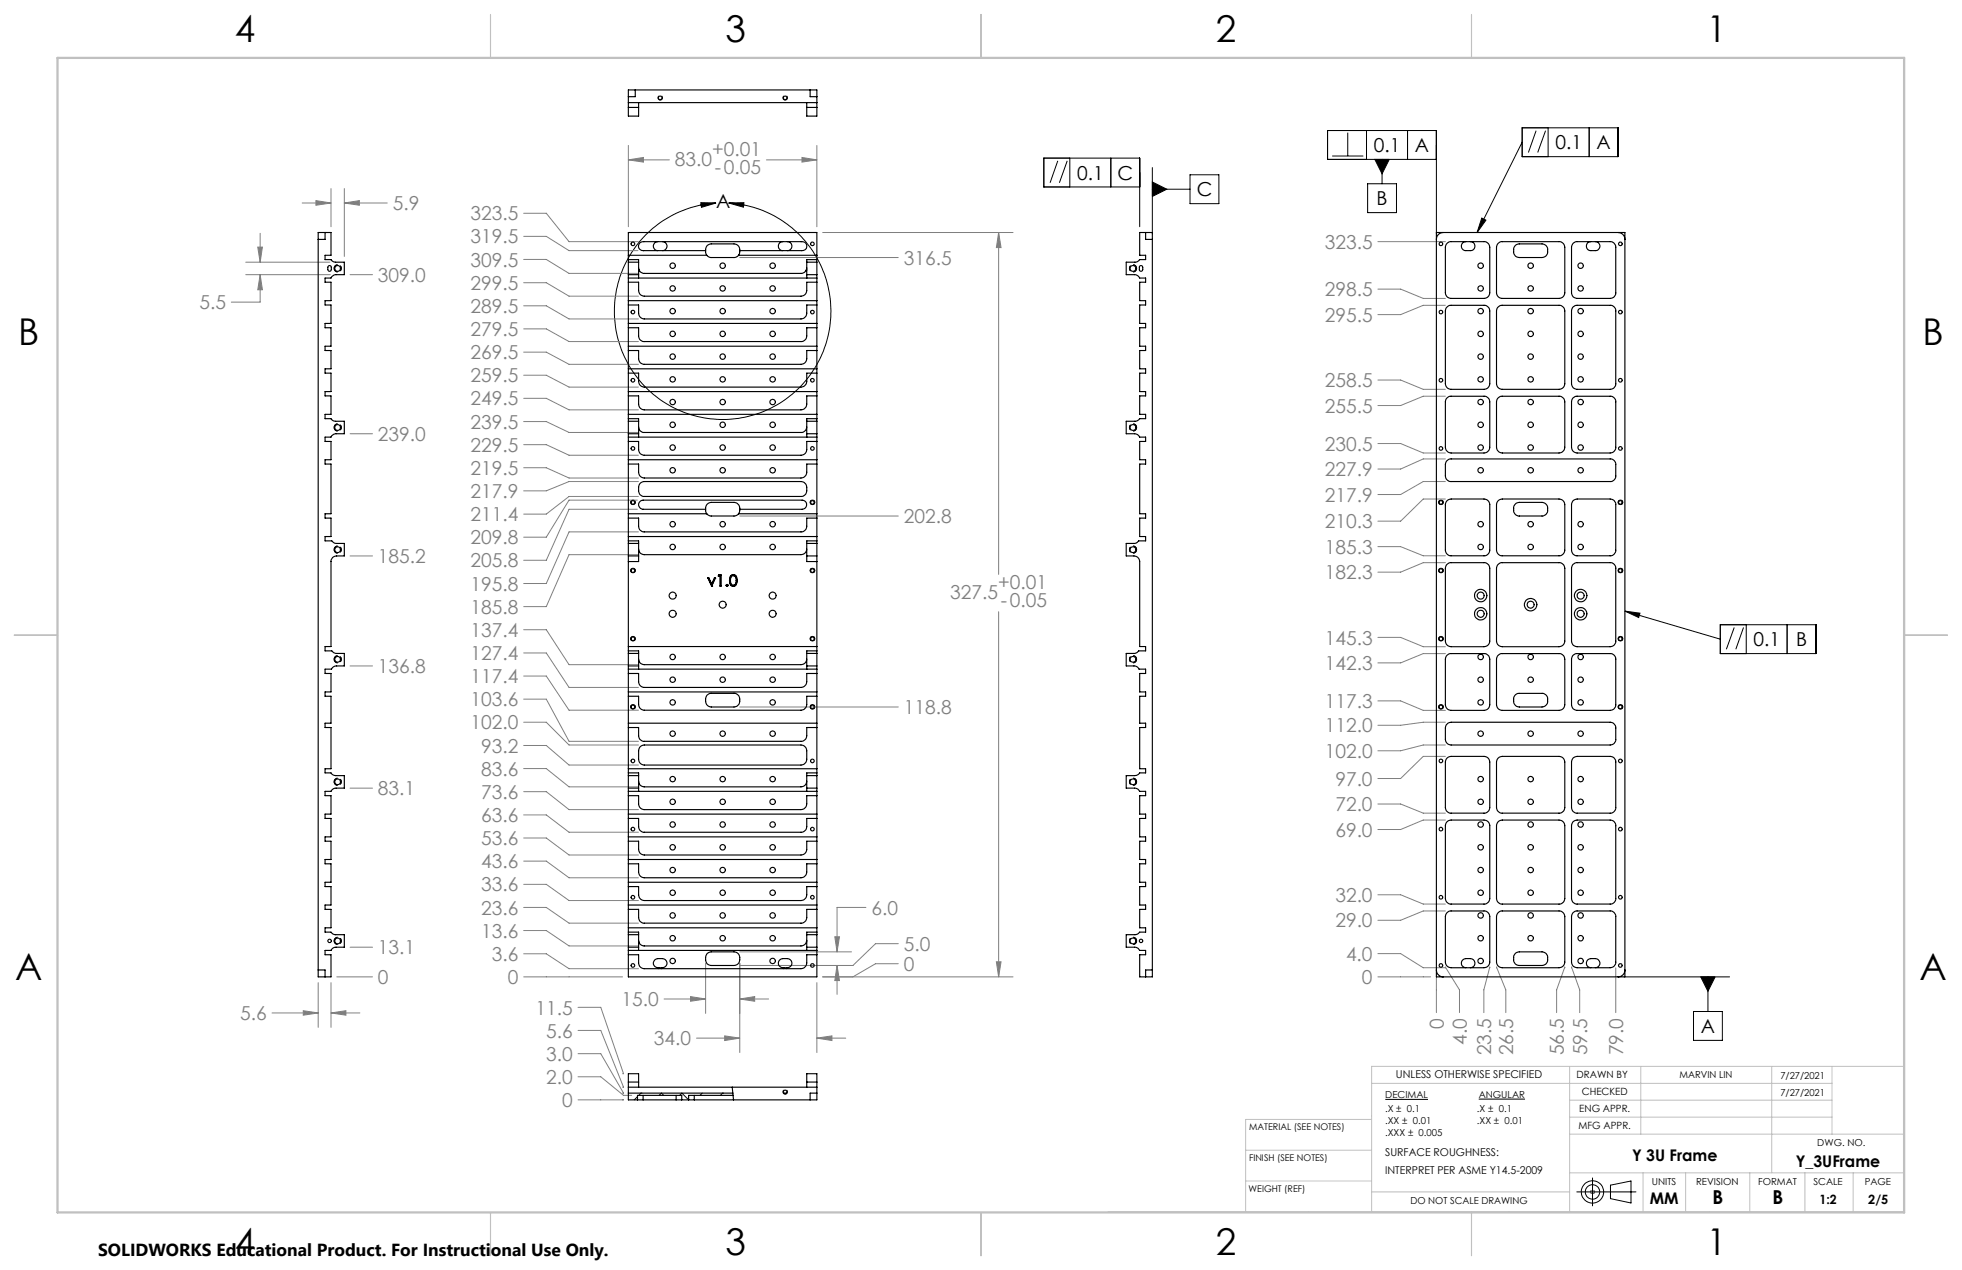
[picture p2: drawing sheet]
<svg xmlns="http://www.w3.org/2000/svg" width="432mm" height="279mm" viewBox="0 0 432 279" stroke-linecap="round" stroke-linejoin="round" font-family="sans-serif">
<g fill="none" stroke="#000" stroke-width=".22">
<path d="M232.8 35.4l-1.7 4.8M234.9 35.4l-1.7 4.8M235.4 34.8v6.3M244.5 34.8v6.3M253.6 36.9v14.5M261.9 38.5h6.4v6.3h-6.4zM293.2 34.3h6.8M296.6 29.2v5.1M300.7 28.7v6.4M302.6 35.1h3.2l-1.6 3.1zM304.2 35.1v5.3M309.8 28.7v6.4"/>
<path d="M316.1 35.1h-23.9v-6.4h23.9v22.7M335 28.1h21.1v6.4h-21.1zM335 31.3l-9.9 19.9M338.1 28.8l-1.7 4.7M340.1 28.8l-1.7 4.7M340.7 28.1v6.4M349.7 28.1v6.4M154.2 44.6l3.4 .1-3.2 .9zM157.6 44.7a23.8 23.8 0 0 0-19 36.1 23.8 23.8 0 0 0 40.8 0 23.8 23.8 0 0 0-19-36.1M160.4 44.7l3.3-.1-.1 1zM250.8 41.1h-21.1v-6.3h21.1v15.1M253.6 41.6h8.3"/>
<path d="M253.6 40l3.2 1.6-3.2 1.6zM301 40.4h6.3v6.4h-6.3zM326.1 48l.9 .4-1.9 2.8zM357.6 134.4l3.3 .5-.3 1zM357.6 134.4l21 6.2M378.6 137.4h21.1v6.4h-21.1zM381.7 138l-1.8 4.8M383.7 138l-1.7 4.8M384.3 137.4v6.4M393.3 137.4v6.4M357.4 214.9h23.2M374.3 214.9h3.2l-1.6 3.2z"/>
<path d="M375.9 214.9v7.6M372.7 222.5h6.4v6.4h-6.4zM304.9 241.9h9.4M325.4 241.8h10.2M350.5 259.2v6.1M347 262.2h13M350.1 261.9l.7 .7M350.8 261.9l-.7 .7M354.4 260.7l4.6-.9v4.9l-4.6-1z"/>
<circle cx="350.5" cy="262.2" r="2.45"/>
<circle cx="350.5" cy="262.2" r="1.59"/>
</g>
<g fill="none" stroke="#c0c0c0" stroke-width=".22">
<path d="M301.9 238.3h101.3M345.4 234.6v32M361.1 234.6v14.9M389.9 234.6v23.4M403.2 234.6v14.9M274.1 253h27.8M274.1 259.8h27.8M301.9 246.3h-27.8v20.3M345.4 249.5h73.5M345.4 258h73.5M345.4 242h57.8M345.4 245.8h57.8"/>
<path d="M361.6 258v8.6M371 258v8.6M385.1 258v8.6M397.2 258v8.6M407.8 258v8.6M243.9 266.6h175M301.9 262.2h43.5M350 262.2h1M350.1 261.9l.7 .7M350.5 261.7v1M350.8 261.9l-.7 .7M418.9 265.1v-30.5h-117v32"/>
</g>
<g fill="none" stroke="#808080" stroke-width=".22">
<path d="M138.3 35.2l3.3-.6v1.1zM138.3 32v17.9M138.3 35.2h9M168.7 35.2h11.1M176.5 34.6l3.3 .6-3.3 .5zM179.8 32v17.9M54.1 57.7h18.5M56.7 54.4h1l-.4 3.3zM57.3 51.3v6.4M66.5 44.7h6.3M69.5 44.1l3.3 .6-3.3 .5zM72.8 41.5v8.4"/>
<path d="M75.8 44.7l3.3-.6v1.1zM75.8 41.5v14.9M75.8 44.7h9.4M115.3 46.9h4.9l5 6.3h15.3M115.3 57.1h4.9l5 3h15.3M115.3 52h4.9l5 3.1h15.2M162.8 56.7h34.9M181 51.2h42M219.8 51.2l.5 3.3h-1zM219.8 51.2v75.2M303.2 53.2h14.9M54.1 60.4h18.6"/>
<path d="M57.3 60.4l.4 3.3h-1zM57.3 60.4v6.1h-6.4M77 60.4h5M115.3 77.5h4.9l5 2.7h15.3M115.3 72.4h4.9l5 2.7h15.3M115.3 62.2h4.9l5 3h15.3M115.3 67.3h4.9l5 2.9h15.3M303.2 63.6h5.1l4.9 2.1h4.9M318.1 67.2h-4.9l-4.9 2h-5.1M77 95.4h5M115.3 97.8h4.9l5 2.4h15.3M115.3 92.7h4.9l5 2.4h15.3"/>
<path d="M115.3 87.6h4.9l5 2.6h15.3M115.3 82.5h4.9l5 2.7h15.3M303.2 97.6h5.1l4.9 2.1h4.9M303.2 83.6h5.1l4.9 2.1h4.9M318.1 87.2h-4.9l-4.9 2h-5.1M115.3 102.9h4.9l5 2.3h15.3M140.3 110h-15.1l-5 8.2h-4.9M140.3 112h-15.1l-5 11.3h-4.9M140.5 105.9h-15.3l-5 2.1h-4.9M140.5 117h-15.3l-5 11.4h-4.9M140.5 109.2h-15.3l-5 3.9h-4.9M162.8 113.5h34.9"/>
<path d="M318.1 109.8h-4.9l-4.9 4.9h-5.1M318.1 105.9h-4.9l-4.9 2.9h-5.1M318.1 101h-4.9l-4.9 2.2h-5.1M77 122.3h5M115.3 138.5h4.9l5 7.7h15.3M140.5 122h-15.3l-5 11.5h-4.9M219.8 134.6v80.3M303.2 120.3h5.1l4.9 2h4.9M318.1 123.8h-4.9l-4.9 2.1h-5.1M77 146.5h5M115.3 158.9h4.9l5 5h15.3M115.3 148.7h4.9l5 7.5h15.3"/>
<path d="M115.3 153.8h4.9l5 9.3h15.3M115.3 143.7h4.9l5 7.5h15.3M162.8 155.5h34.9M303.2 154.2h5.1l4.9 2.1h4.9M303.2 140.2h5.1l4.9 2.1h4.9M318.1 158.9h-4.9l-4.9 .7h-5.1M318.1 143.8h-4.9l-4.9 2h-5.1M77 173.4h5M115.3 179.3h4.9l5 3.8h15.3M115.3 174.2h4.9l5 3.9h15.3M115.3 169.1h4.9l5 4h15.3M115.3 164h4.9l5 4.3h15.3"/>
<path d="M303.2 176.9h5.1l4.9 2h4.9M318.1 166.4h-4.9l-4.9 4.9h-5.1M318.1 163.9h-4.9l-4.9 1.3h-5.1M115.3 199.6h4.9l5 3.5h15.3M115.3 194.6h4.9l5 3.5h15.3M115.3 189.4h4.9l5 3.7h15.3M115.3 184.4h4.9l5 3.7h15.3M190.6 199.6h-6.4v9.8M303.2 196.8h5.1l4.9 2.1h4.9M318.1 180.4h-4.9l-4.9 2.1h-5.1M70 216.2v9.8M72.8 216.2v9.8"/>
<path d="M74.1 214.9h7.9M77 208.4h5M115.3 214.9h21.7M115.3 209.8h4.9l5 3.3h15.3M115.3 204.7h4.9l5 3.4h15.3M146.2 219.8h9.1M152 219.3l3.3 .5-3.3 .5zM155.3 211.9v11.1M162.8 219.8l3.3-.5v1zM162.8 211.9v19.7M162.8 219.8h6.4M162.8 209.4h24.6"/>
<path d="M179.8 216.2v15.4M181 214.9h42M183.7 206.1h1l-.5 3.3zM184.2 212.4l.5 3.3h-1zM184.2 212.4v6.4M197.7 212h-5l-5 2.9M197.7 207.6h-5l-5 4.8h-24.9M219.3 211.6h1l-.5 3.3zM303.2 214.9h11.7M303.2 209.8h5.1l4.9 3.1h4.9M316.1 214.9v7.9M318.1 212.9v-.1l3.1 5v5"/>
<path d="M318.1 200.4h-4.9l-4.9 2.1h-5.1M327.9 212.9v-.1l-1.3 5v5M329.4 212.9v-.1l2 5v5M344.4 212.9v-.1l-1.8 5v5M345.9 212.9v-.1l1.8 5v5M355.6 212.9v9.9M59.9 222.8h10.1M66.7 222.4l3.3 .4-3.3 .5zM72.8 222.8l3.3-.4v.9zM72.8 222.8h6.4M127.2 236.9h5l5 4.1h1.8M127.2 231.8h5l5 8.7h-.2"/>
<path d="M127.2 226.7h5l5 12.5h-.2M127.2 221.6h5l5 14.6h-.2M153.3 228.4h9.5M159.5 227.9l3.3 .5-3.3 .5zM179.8 228.4l3.3-.5v1zM179.8 228.4h6.3M127.2 242h10"/>
</g>
<g fill="none" stroke="#000" stroke-width=".22" stroke-dasharray="1.3 .6" stroke-dashoffset=".1" stroke-linecap="butt">
<path d="M73.5 59a.79 .79 0 0 0 1.2 .7 .79 .79 0 0 0 .1-1.3 .79 .79 0 0 0-1.2 .5l-.1 .1M73.5 59a.79 .79 0 0 1 1.2-.7 .79 .79 0 0 1 .1 1.4 .79 .79 0 0 1-1.2-.5l-.1-.2M250.1 59a.79 .79 0 0 1-1.1 .7 .79 .79 0 0 1-.1-1.3 .79 .79 0 0 1 1.2 .5v.1M250.1 59a.79 .79 0 0 0-1.1-.7 .79 .79 0 0 0-.1 1.4 .79 .79 0 0 0 1.2-.5v-.2M73.5 94a.79 .79 0 0 0 1.2 .7 .79 .79 0 0 0 .1-1.3 .79 .79 0 0 0-1.2 .5l-.1 .1M73.5 94a.79 .79 0 0 1 1.2-.7 .79 .79 0 0 1 .1 1.4 .79 .79 0 0 1-1.2-.5l-.1-.2M250.1 94a.79 .79 0 0 1-1.1 .7 .79 .79 0 0 1-.1-1.3 .79 .79 0 0 1 1.2 .5v.1M250.1 94a.79 .79 0 0 0-1.1-.7 .79 .79 0 0 0-.1 1.4 .79 .79 0 0 0 1.2-.5v-.2M73.5 120.9a.79 .79 0 0 0 1.2 .7 .79 .79 0 0 0 .1-1.3 .79 .79 0 0 0-1.2 .5l-.1 .1M73.5 120.9a.79 .79 0 0 1 1.2-.7 .79 .79 0 0 1 .1 1.3 .79 .79 0 0 1-1.2-.5l-.1-.1M250.1 120.9a.79 .79 0 0 1-1.1 .7 .79 .79 0 0 1-.1-1.3 .79 .79 0 0 1 1.2 .5v.1M250.1 120.9a.79 .79 0 0 0-1.1-.7 .79 .79 0 0 0-.1 1.3 .79 .79 0 0 0 1.2-.5v-.1"/>
<path d="M73.5 145a.79 .79 0 0 0 1.2 .7 .79 .79 0 0 0 .1-1.3 .79 .79 0 0 0-1.2 .5l-.1 .1M73.5 145a.79 .79 0 0 1 1.2-.7 .79 .79 0 0 1 .1 1.4 .79 .79 0 0 1-1.2-.5l-.1-.2M250.1 145a.79 .79 0 0 1-1.1 .7 .79 .79 0 0 1-.1-1.3 .79 .79 0 0 1 1.2 .5v.1M250.1 145a.79 .79 0 0 0-1.1-.7 .79 .79 0 0 0-.1 1.4 .79 .79 0 0 0 1.2-.5v-.2M73.5 172a.79 .79 0 0 0 1.2 .7 .79 .79 0 0 0 .1-1.3 .79 .79 0 0 0-1.2 .5l-.1 .1M73.5 172a.79 .79 0 0 1 1.2-.7 .79 .79 0 0 1 .1 1.3 .79 .79 0 0 1-1.2-.5l-.1-.1M250.1 172a.79 .79 0 0 1-1.1 .7 .79 .79 0 0 1-.1-1.3 .79 .79 0 0 1 1.2 .5v.1M250.1 172a.79 .79 0 0 0-1.1-.7 .79 .79 0 0 0-.1 1.3 .79 .79 0 0 0 1.2-.5v-.1M73.5 207a.79 .79 0 0 0 1.2 .7 .79 .79 0 0 0 .1-1.3 .79 .79 0 0 0-1.2 .5l-.1 .1M73.5 207a.79 .79 0 0 1 1.2-.7 .79 .79 0 0 1 .1 1.3 .79 .79 0 0 1-1.2-.5l-.1-.1M250.1 207a.79 .79 0 0 1-1.1 .7 .79 .79 0 0 1-.1-1.3 .79 .79 0 0 1 1.2 .5v.1M250.1 207a.79 .79 0 0 0-1.1-.7 .79 .79 0 0 0-.1 1.3 .79 .79 0 0 0 1.2-.5v-.1"/>
</g>
<g fill="none" stroke="#000" stroke-width=".22" stroke-dasharray="1.3 .6" stroke-linecap="butt">
<path d="M145.3 22a.5 .5 0 0 1-.4-.7 .5 .5 0 0 1 .8-.1 .5 .5 0 0 1-.3 .8h-.1M172.8 22a.5 .5 0 0 1-.4-.7 .5 .5 0 0 1 .8-.1 .5 .5 0 0 1-.3 .8h-.1M139.3 110a.5 .5 0 0 0-.4 .7 .5 .5 0 0 0 .8 .1 .5 .5 0 0 0-.3-.8h-.1M139.3 111a.5 .5 0 0 0 .5-.7 .5 .5 0 0 0-.9-.1 .5 .5 0 0 0 .3 .8h.1M178.8 110a.5 .5 0 0 0-.4 .7 .5 .5 0 0 0 .8 .1 .5 .5 0 0 0-.3-.8h-.1M178.8 111a.5 .5 0 0 0 .5-.7 .5 .5 0 0 0-.9-.1 .5 .5 0 0 0 .3 .8h.1M317.1 110a.5 .5 0 0 1 .5 .7 .5 .5 0 0 1-.9 .1 .5 .5 0 0 1 .3-.8h.1M317.1 111a.5 .5 0 0 1-.4-.7 .5 .5 0 0 1 .8-.1 .5 .5 0 0 1-.3 .8h-.1M356.6 110a.5 .5 0 0 1 .5 .7 .5 .5 0 0 1-.9 .1 .5 .5 0 0 1 .3-.8h.1M356.6 111a.5 .5 0 0 1-.4-.7 .5 .5 0 0 1 .8-.1 .5 .5 0 0 1-.3 .8h-.1M139.3 126a.5 .5 0 0 0 .5-.7 .5 .5 0 0 0-.9-.1 .5 .5 0 0 0 .3 .8h.1M139.3 125a.5 .5 0 0 0-.4 .7 .5 .5 0 0 0 .8 .1 .5 .5 0 0 0-.3-.8h-.1"/>
<path d="M178.8 125a.5 .5 0 0 0-.4 .7 .5 .5 0 0 0 .8 .1 .5 .5 0 0 0-.3-.8h-.1M178.8 126a.5 .5 0 0 0 .5-.7 .5 .5 0 0 0-.9-.1 .5 .5 0 0 0 .3 .8h.1M317.1 125a.5 .5 0 0 1 .5 .7 .5 .5 0 0 1-.9 .1 .5 .5 0 0 1 .3-.8h.1M317.1 126a.5 .5 0 0 1-.4-.7 .5 .5 0 0 1 .8-.1 .5 .5 0 0 1-.3 .8h-.1M356.6 126a.5 .5 0 0 1-.4-.7 .5 .5 0 0 1 .8-.1 .5 .5 0 0 1-.3 .8h-.1M356.6 125a.5 .5 0 0 1 .5 .7 .5 .5 0 0 1-.9 .1 .5 .5 0 0 1 .3-.8h.1M139.3 156a.5 .5 0 0 0 .5-.7 .5 .5 0 0 0-.9-.1 .5 .5 0 0 0 .3 .8h.1M139.3 155a.5 .5 0 0 0-.4 .7 .5 .5 0 0 0 .8 .1 .5 .5 0 0 0-.3-.8h-.1M139.3 140a.5 .5 0 0 0-.4 .7 .5 .5 0 0 0 .8 .1 .5 .5 0 0 0-.3-.8h-.1M139.3 141a.5 .5 0 0 0 .5-.7 .5 .5 0 0 0-.9-.1 .5 .5 0 0 0 .3 .8h.1M178.8 156a.5 .5 0 0 0 .5-.7 .5 .5 0 0 0-.9-.1 .5 .5 0 0 0 .3 .8h.1M178.8 141a.5 .5 0 0 0 .5-.7 .5 .5 0 0 0-.9-.1 .5 .5 0 0 0 .3 .8h.1"/>
<path d="M178.8 140a.5 .5 0 0 0-.4 .7 .5 .5 0 0 0 .8 .1 .5 .5 0 0 0-.3-.8h-.1M178.8 155a.5 .5 0 0 0-.4 .7 .5 .5 0 0 0 .8 .1 .5 .5 0 0 0-.3-.8h-.1M317.1 156a.5 .5 0 0 1-.4-.7 .5 .5 0 0 1 .8-.1 .5 .5 0 0 1-.3 .8h-.1M317.1 141a.5 .5 0 0 1-.4-.7 .5 .5 0 0 1 .8-.1 .5 .5 0 0 1-.3 .8h-.1M317.1 140a.5 .5 0 0 1 .5 .7 .5 .5 0 0 1-.9 .1 .5 .5 0 0 1 .3-.8h.1M317.1 155a.5 .5 0 0 1 .5 .7 .5 .5 0 0 1-.9 .1 .5 .5 0 0 1 .3-.8h.1M356.6 156a.5 .5 0 0 1-.4-.7 .5 .5 0 0 1 .8-.1 .5 .5 0 0 1-.3 .8h-.1M356.6 155a.5 .5 0 0 1 .5 .7 .5 .5 0 0 1-.9 .1 .5 .5 0 0 1 .3-.8h.1M356.6 140a.5 .5 0 0 1 .5 .7 .5 .5 0 0 1-.9 .1 .5 .5 0 0 1 .3-.8h.1M356.6 141a.5 .5 0 0 1-.4-.7 .5 .5 0 0 1 .8-.1 .5 .5 0 0 1-.3 .8h-.1M172.8 240.7a.5 .5 0 0 1-.4-.7 .5 .5 0 0 1 .8-.1 .5 .5 0 0 1-.3 .8h-.1"/>
</g>
<path d="M418.9 234.6v32" fill="none" stroke="#c0c0c0" stroke-width=".22" stroke-dasharray="15.2 1.3 1.3 1.3" stroke-dashoffset="1.2"/>
<path d="M108 3.2v9.5M215.9 3.2v9.5M323.8 3.2v9.5M3.1 139.7h9.6M419.1 139.7h9.5M108 266.7v9.6M215.9 266.7v9.6M323.8 266.7v9.6" fill="none" stroke="#c0c0c0" stroke-width=".25"/>
<path d="M12.7 12.7h406.4v254h-406.4z" fill="none" stroke="#c0c0c0" stroke-width=".5"/>
<path d="M154.2 44.6l3.4 .1-3.2 .9zM160.4 44.7l3.3-.1-.1 1z" fill="#000"/>
<path d="M176.5 34.6l3.3 .6-3.3 .5zM138.3 35.2l3.3-.6v1.1zM219.8 51.2l.5 3.3h-1zM219.3 211.6h1l-.5 3.3zM159.5 227.9l3.3 .5-3.3 .5zM179.8 228.4l3.3-.5v1zM162.8 219.8l3.3-.5v1zM152 219.3l3.3 .5-3.3 .5zM183.7 206.1h1l-.5 3.3zM184.2 212.4l.5 3.3h-1zM56.7 54.4h1l-.4 3.3zM57.3 60.4l.4 3.3h-1zM75.8 44.7l3.3-.6v1.1zM69.5 44.1l3.3 .6-3.3 .5zM72.8 222.8l3.3-.4v.9zM66.7 222.4l3.3 .4-3.3 .5z" fill="#808080"/>
<path d="M253.6 40l3.2 1.6-3.2 1.6zM357.6 134.4l3.3 .5-.3 1zM326.1 48l.9 .4-1.9 2.8zM374.3 214.9l1.6 3.2 1.6-3.2zM302.6 35.1l1.6 3.1 1.6-3.1z" fill="#000"/>
<g fill="none" stroke="#000" stroke-width=".25">
<path d="M139.8 19.8h-1.5v2.8M139.8 19.8v1.5h-1.5M139.8 19.8h38.5M178.3 19.8h1.5v2.8M178.3 19.8v1.5h1.5M138.3 22.6v1M138.3 23.6v1.9h2.2v-1.9M138.3 22.6h41.5M138.3 23.6h2.2M140.5 22.6v1M177.6 22.6v1M177.6 23.6v1.9h2.2v-1.9"/>
<path d="M177.6 23.6h2.2M179.8 22.6v1M70 52.7v-1.5h2.8v5h-1.3v.9h1.3a1.11 1.11 0 0 0 1.1 .6h1.9v2.7h-1.8a1.29 1.29 0 0 0-1.2 .8h-1.3v.9h1.3v4h-1.3v1h1.3v4.1h-1.3v.9h1.3v4.1h-1.3v.9h1.3v4h-1.3v1h1.3v4h-1.3v1h1.3v4.1h-1.3v.9h1.3a1.11 1.11 0 0 0 1.1 .6h1.9v2.7h-1.8a1.29 1.29 0 0 0-1.2 .8h-1.3v.9h1.3v4h-1.3v1h1.3v10.9h-1.3v1h1.3v4h-1.3v1h1.5l.5 .4 .4 .2h1.9v2.7h-1.7a1.21 1.21 0 0 0-1.3 1.2v18.7h-1.3v1h1.5l.5 .4 .4 .2h1.9v2.7h-1.7a1.18 1.18 0 0 0-1.1 .7h-1.5v1h1.3v4h-1.3v1h1.3v5.9h-1.3v1h1.3v9h-1.3v.9h1.3l.8 .6h2.2v2.8h-1.8a1.18 1.18 0 0 0-1.2 .7h-1.3v.9h1.3v4.1h-1.3v1h1.3v4h-1.3v1h1.3v4h-1.3v.9h1.3v4.1h-1.3v1h1.3v4h-1.3v1h1.3v4h-1.3v1h1.3a1.11 1.11 0 0 0 1.1 .5h1.9v2.8h-1.8a1.18 1.18 0 0 0-1.2 .7h-1.3v.9h1.3v4.9h-2.8v-1.5M70 52.7v160.7M71.5 51.2v1.5h-1.5M72.3 58.5h.5l.1 .8a.39 .39 0 0 1-.4 .4 .39 .39 0 0 1-.4-.4zM138.3 57.1h2.2v.6M138.3 57.1v.6M138.3 57.1v-5.9h41.5v5.9M138.3 57.7v2.7M138.3 57.7h2.2M138.3 56.2h17.2"/>
<path d="M140.5 58.9l.1 .4M140.5 57.7v2.7M140.5 59.5h.2M140.5 59.3h.1M140.6 59.3l.1 .2M140.7 59.5l.3 .4 .6 .2h34.7a1.29 1.29 0 0 0 1.1-.6M144.8 53.2a.99 .99 0 0 0-1 1 .99 .99 0 0 0 1 .9M145.8 53.2a.99 .99 0 0 1 1 1 .99 .99 0 0 1-1 .9M155.3 55.1h-13.6a1.01 1.01 0 0 1-1.2-1 1.01 1.01 0 0 1 1.3-.9h34.5a1.01 1.01 0 0 1 1.3 .9 1.01 1.01 0 0 1-1.2 1h-13.6M155.5 56.2l-.2-.5a1.5 1.5 0 0 1 1.2-2h5a1.51 1.51 0 0 1 1.2 2.1l-.2 .4M155.5 56.2l.9 .5h5.3l.8-.5M162.5 56.2h17.3"/>
<path d="M172.3 53.2a.99 .99 0 0 0-1 1 .99 .99 0 0 0 1 .9M173.3 53.2a.99 .99 0 0 1 1 1 .99 .99 0 0 1-1 .9M177.4 59.5h.2M177.5 59.3l-.1 .2M177.5 59.3h.1M177.6 58.9l-.1 .4M177.6 57.7v2.7M177.6 57.7h2.2M179.8 57.1h-2.2v.6M179.8 57.1v.6M179.8 57.7v2.7M250.9 58.5h.5l.1 .8a.37 .37 0 0 1-.4 .4 .37 .37 0 0 1-.3-.4z"/>
<path d="M252.1 51.2v1.5h1.5M253.6 52.7v-1.5h-2.8v5h1.3v.9h-1.3l-.4 .4-.5 .2h-2v2.7h1.8a1.29 1.29 0 0 1 1.1 .8h1.3v.9h-1.3v4h1.3v1h-1.3v4.1h1.3v.9h-1.3v4.1h1.3v.9h-1.3v4h1.3v1h-1.3v4h1.3v1h-1.3v4.1h1.3v.9h-1.3l-.4 .4-.5 .2h-2v2.7h1.8a1.29 1.29 0 0 1 1.1 .8h1.3v.9h-1.3v4h1.3v1h-1.3v10.9h1.3v1h-1.3v4h1.3v1h-1.5l-.9 .6h-1.8v2.7h1.7a1.26 1.26 0 0 1 1.2 1.2v18.7h1.3v1h-1.5l-.9 .6h-1.8v2.7h1.7a1.18 1.18 0 0 1 1.1 .7h1.4v1h-1.3v4h1.3v1h-1.3v5.9h1.3v1h-1.3v9h1.3v.9h-1.3l-.7 .6h-2.2v2.8h1.8a1.18 1.18 0 0 1 1.1 .7h1.3v.9h-1.3v4.1h1.3v1h-1.3v4h1.3v1h-1.3v4h1.3v.9h-1.3v4.1h1.3v1h-1.3v4h1.3v1h-1.3v4h1.3v1h-1.3l-.4 .4-.5 .1h-2v2.8h1.8a1.18 1.18 0 0 1 1.1 .7h1.3v.9h-1.3v4.9h2.8v-1.5M253.6 52.7v160.7M316.1 51.2h41.5v163.7h-41.5zM317.6 51.2a1.51 1.51 0 0 0-1.5 1.5M318.5 53.5l.6-.3h7.5a1.26 1.26 0 0 1 1.3 1.2v10a1.26 1.26 0 0 1-1.3 1.3h-7.2a1.26 1.26 0 0 1-1.3-1.3v-10zM322.6 53.2a.99 .99 0 0 0-1 1 .99 .99 0 0 0 1 .9h1a.99 .99 0 0 0 1-.9 .99 .99 0 0 0-1-1M329.7 53.5l.7-.3h12.7a1.26 1.26 0 0 1 1.3 1.2v10a1.26 1.26 0 0 1-1.3 1.3h-12.5a1.26 1.26 0 0 1-1.2-1.3v-10zM333.5 54l.9-.3h5a1.52 1.52 0 0 1 1.2 1.5 1.52 1.52 0 0 1-1.2 1.5h-5a1.54 1.54 0 0 1-1.3-1.1 1.54 1.54 0 0 1 .4-1.6zM346.2 53.5l.7-.3h7.5a1.21 1.21 0 0 1 1.2 1.2v10a1.21 1.21 0 0 1-1.2 1.3h-7.3a1.21 1.21 0 0 1-1.2-1.3v-10zM350.1 53.2a.99 .99 0 0 0-1 1 .99 .99 0 0 0 1 .9h1a.99 .99 0 0 0 1-.9 .99 .99 0 0 0-1-1M356.1 51.2a1.51 1.51 0 0 1 1.5 1.5"/>
<path d="M138.3 60.4v.8M138.3 67.1h2.2v1.8a1.26 1.26 0 0 0 1.3 1.3h34.5a1.33 1.33 0 0 0 1.3-1.3v-1.8h2.2M138.3 77.1h2.2v1.8a1.21 1.21 0 0 0 1.3 1.3h34.5a1.26 1.26 0 0 0 1.3-1.3v-1.8h2.2M138.3 72.1h2.2v1.8a1.21 1.21 0 0 0 1.3 1.2h34.5a1.26 1.26 0 0 0 1.3-1.2v-1.8h2.2M138.3 62.1h2.2v1.8a1.21 1.21 0 0 0 1.3 1.3h34.5a1.26 1.26 0 0 0 1.3-1.3v-1.8h2.2M138.3 61.2v30.9M138.3 60.4h2.2M138.3 61.2h41.5M138.3 71.2h41.5M138.3 76.2h41.5M138.3 66.1h41.5M140.5 60.4v.8"/>
<path d="M177.6 60.4v.8M177.6 60.4h2.2M179.8 60.4v.8M179.8 61.2v30.9M318.3 67.7l.8-.5h7.5a1.26 1.26 0 0 1 1.3 1.2v16a1.26 1.26 0 0 1-1.3 1.3h-7.2a1.26 1.26 0 0 1-1.3-1.3v-16zM329.6 67.7l.8-.5h12.7a1.26 1.26 0 0 1 1.3 1.2v16a1.26 1.26 0 0 1-1.3 1.3h-12.5a1.26 1.26 0 0 1-1.2-1.3v-16zM346.2 67.5l.7-.3h7.5a1.21 1.21 0 0 1 1.2 1.2v16a1.21 1.21 0 0 1-1.2 1.3h-7.3a1.21 1.21 0 0 1-1.2-1.3v-16zM138.3 95.4v.8M138.3 92.1h2.2v.6M138.3 92.1v.6M138.3 97.1h2.2v1.8a1.21 1.21 0 0 0 1.3 1.3h34.5a1.26 1.26 0 0 0 1.3-1.3v-1.8h2.2M138.3 82.1h2.2v1.8a1.26 1.26 0 0 0 1.3 1.3h34.5a1.33 1.33 0 0 0 1.3-1.3v-1.8h2.2"/>
<path d="M138.3 87.1h2.2v1.8a1.26 1.26 0 0 0 1.3 1.3h34.5a1.33 1.33 0 0 0 1.3-1.3v-1.8h2.2M138.3 92.7v2.7M138.3 96.2v22.8M138.3 95.4h2.2M138.3 92.7h2.2M138.3 96.2h41.5M138.3 86.1h41.5M138.3 81.1h41.5M138.3 91.2h41.5M140.5 95.4v.8M140.5 93.9a1.21 1.21 0 0 0 1.3 1.2h34.5a1.26 1.26 0 0 0 1.3-1.2M140.5 92.7v2.7"/>
<path d="M177.6 95.4v.8M177.6 92.7v2.7M177.6 95.4h2.2M177.6 92.7h2.2M179.8 95.4v.8M179.8 92.1h-2.2v.6M179.8 92.1v.6M179.8 92.7v2.7M179.8 96.2v22.8M318.3 87.7l.8-.5h7.5a1.26 1.26 0 0 1 1.3 1.2v10a1.33 1.33 0 0 1-1.3 1.3h-7.2a1.33 1.33 0 0 1-1.3-1.3v-10zM329.6 87.7l.8-.5h12.7a1.26 1.26 0 0 1 1.3 1.2v10a1.33 1.33 0 0 1-1.3 1.3h-12.5a1.33 1.33 0 0 1-1.2-1.3v-10zM346.2 87.5l.7-.3h7.5a1.21 1.21 0 0 1 1.2 1.2v10a1.26 1.26 0 0 1-1.2 1.3h-7.3a1.26 1.26 0 0 1-1.2-1.3v-10z"/>
<path d="M138.3 119h2.2v.6M138.3 119v.6M138.3 102.1h2.2v1.8a1.26 1.26 0 0 0 1.3 1.3h34.5a1.33 1.33 0 0 0 1.3-1.3v-1.8h2.2M138.3 114h2.2v1.8a1.21 1.21 0 0 0 1.3 1.2h34.5a1.26 1.26 0 0 0 1.3-1.2v-1.8h2.2M138.3 119.6v2.7M138.3 119.6h2.2M138.3 101.1h41.5M138.3 113h17.2M138.3 118h41.5M140.5 119.6v2.7M140.9 106.3l.9-.4h34.5a1.33 1.33 0 0 1 1.3 1.3v.8a1.26 1.26 0 0 1-1.3 1.2h-34.5a1.21 1.21 0 0 1-1.3-1.2l.1-1zM155.3 112h-13.8a1.01 1.01 0 0 1-1-1 1.01 1.01 0 0 1 1-1h35a1.01 1.01 0 0 1 1 1 1.01 1.01 0 0 1-1 1h-13.7"/>
<path d="M155.5 113l-.2-.4a1.5 1.5 0 0 1 1.2-2.1h5a1.54 1.54 0 0 1 1.1 2.4l-.1 .1M155.5 113l.9 .5h5.3l.8-.5M162.5 113h17.3M177.6 119.6v2.7M177.6 119.6h2.2M179.8 119h-2.2v.6M179.8 119v.6M179.8 119.6v2.7M318.3 101.5l.8-.5h35.3a1.21 1.21 0 0 1 1.2 1.2v2.5a1.21 1.21 0 0 1-1.2 1.2h-35a1.26 1.26 0 0 1-1.3-1.2v-2.5zM318.5 110.1l.9-.3h7.2a1.26 1.26 0 0 1 1.3 1.2v10a1.26 1.26 0 0 1-1.3 1.3h-7.2a1.26 1.26 0 0 1-1.3-1.3v-10zM329.7 110.1l.9-.3h12.5a1.26 1.26 0 0 1 1.3 1.2v10a1.26 1.26 0 0 1-1.3 1.3h-12.5a1.26 1.26 0 0 1-1.2-1.3v-10zM333.5 110.9l.9-.4h5a1.52 1.52 0 0 1 1.2 1.5 1.52 1.52 0 0 1-1.2 1.5h-5a1.52 1.52 0 0 1-1.3-1 1.52 1.52 0 0 1 .4-1.6z"/>
<path d="M346.2 110.1l.9-.3h7.3a1.21 1.21 0 0 1 1.2 1.2v10a1.21 1.21 0 0 1-1.2 1.3h-7.3a1.21 1.21 0 0 1-1.2-1.3v-10zM138.3 122.3v1.2M138.3 123.5v19.7M138.3 122.3h2.2M140.5 122.3v1.2h-2.2M140.5 120.8a1.21 1.21 0 0 0 1.3 1.2h34.5a1.26 1.26 0 0 0 1.3-1.2M155.8 127.1h.2M155.8 127.1l.8 1.8M155.8 127.1l.1 .1M155.9 127.2l.7 1.5M155.9 127.2h.1M156 127.2l.6 1.5"/>
<path d="M156 127.1l.6 1.3M156 127.1v.1M156.6 128.9h.1M156.6 128.4v.5M157.2 127.1h.3M157.2 127.1l-.6 1.3M157.2 127.1l.1 .1M157.3 127.2h.1M157.3 127.2l-.7 1.5M157.5 127.1l-.9 1.8M157.5 127.1l-.2 .1M158.1 126.7h.4"/>
<path d="M158.2 126.5h.5M158.2 126.5l-.1 .2M158.2 126.5l.1 .1M158.3 126.6l-.2 .1M158.3 126.6h.3v2.2M158.5 128.9h.2M158.5 126.7v2.2M158.6 128.8h.1M158.6 128.8l-.1 .1M158.6 128.8l.1 .1M158.7 126.5v2.4M158.7 126.5l-.2 .2"/>
<path d="M159.8 128.8l.2 .2M159.8 128.8h.1M159.9 128.8l.1 .1M160 128.6l.2 .2M160 128.6l-.2 .2M160 128.9v.1M160 128.6v.1M160 128.7l-.1 .1M160 128.7l.1 .1M160.1 128.8l-.1 .1M160.1 128.8h.1M160.2 128.8l-.2 .2"/>
<path d="M160.5 127.7l.1 .6a.77 .77 0 0 0 .8 .7M160.5 127.7h.2M160.7 127.7h.1M160.7 127.7a.95 .95 0 0 0 .7 1.2M160.7 127.7a1.05 1.05 0 0 0 .4 1.2h.3M160.8 127.7l.2 .9 .4 .2M161.4 126.5l-.2 .1a1.07 1.07 0 0 0-.5 1.1M161.4 126.5v.1M161.4 126.6a.6 .6 0 0 0-.6 .6v.5M161.4 126.5l.2 .1a1.04 1.04 0 0 1 .5 1.1M161.4 126.6a.79 .79 0 0 1 .6 1.1M161.4 128.8v.1"/>
<path d="M161.4 126.4a.77 .77 0 0 1 .8 .7v.6M161.4 126.4h-.1a1.01 1.01 0 0 0-.8 1.3M161.4 128.9v.1M161.4 126.5a.65 .65 0 0 1 .7 .6v.6M161.4 126.4v.1M161.4 126.5h-.2a1.08 1.08 0 0 0-.5 1.2M161.9 128.3l.1 .1M161.9 128.3l-.2 .3-.3 .2M162 127.7h.1M162 127.7l-.1 .6M162 128.4l-.2 .3-.4 .2M162.1 127.7l-.1 .7"/>
<path d="M162.1 127.7a.98 .98 0 0 1-.7 1.2M162.1 127.7h.1M162.2 127.7a.99 .99 0 0 1-.8 1.3M177.6 122.3v1.2h2.2M177.6 122.3h2.2M179.8 122.3v1.2M179.8 123.5v19.7M318.3 124.3l.8-.5h7.5a1.26 1.26 0 0 1 1.3 1.2v16a1.26 1.26 0 0 1-1.3 1.3h-7.2a1.26 1.26 0 0 1-1.3-1.3v-16zM329.6 124.3l.8-.5h12.7a1.26 1.26 0 0 1 1.3 1.2v16a1.26 1.26 0 0 1-1.3 1.3h-12.5a1.26 1.26 0 0 1-1.2-1.3v-16zM346.2 124.1l.7-.3h7.5a1.21 1.21 0 0 1 1.2 1.2v16a1.21 1.21 0 0 1-1.2 1.3h-7.3a1.21 1.21 0 0 1-1.2-1.3v-16zM138.3 146.5v.7M138.3 143.2v.6"/>
<path d="M138.3 143.2h2.2v.6M138.3 153.2h2.2v1.8a1.26 1.26 0 0 0 1.3 1.2h34.5a1.33 1.33 0 0 0 1.3-1.2v-1.8h2.2M138.3 148.2h2.2v1.8a1.26 1.26 0 0 0 1.3 1.2h34.5a1.33 1.33 0 0 0 1.3-1.2v-1.8h2.2M138.3 146.5h2.2M138.3 143.8v2.7M138.3 147.2v22.8M138.3 143.8h2.2M138.3 147.2h41.5M138.3 159.1h41.5M138.3 142.2h41.5M138.3 152.2h41.5M140.5 146.5v.7"/>
<path d="M140.5 145a1.21 1.21 0 0 0 1.3 1.2h34.5a1.26 1.26 0 0 0 1.3-1.2M140.5 143.8v2.7M155.6 152.9l.7-.4h5.2a1.52 1.52 0 0 1 1.3 1.5 1.52 1.52 0 0 1-1.3 1.5h-5a1.56 1.56 0 0 1-.9-2.6zM177.6 146.5v.7M177.6 146.5h2.2M177.6 143.8h2.2M177.6 143.8v2.7M179.8 146.5v.7M179.8 143.2v.6M179.8 143.2h-2.2v.6M179.8 143.8v2.7M179.8 147.2v22.8"/>
<path d="M318.3 144.3l.8-.5h7.5a1.26 1.26 0 0 1 1.3 1.2v10a1.26 1.26 0 0 1-1.3 1.3h-7.2a1.26 1.26 0 0 1-1.3-1.3v-10zM318.7 159.1l.7-.2h35a1.26 1.26 0 0 1 1.2 1.3v2.5a1.21 1.21 0 0 1-1.2 1.2h-35a1.26 1.26 0 0 1-1.3-1.2v-2.8zM329.6 144.3l.8-.5h12.7a1.26 1.26 0 0 1 1.3 1.2v10a1.26 1.26 0 0 1-1.3 1.3h-12.5a1.26 1.26 0 0 1-1.2-1.3v-10zM333.5 152.9l.6-.4h5.3a1.52 1.52 0 0 1 1.2 1.5 1.52 1.52 0 0 1-1.2 1.5h-5a1.54 1.54 0 0 1-1.3-1 1.54 1.54 0 0 1 .4-1.6zM346.2 144.1l.7-.3h7.5a1.21 1.21 0 0 1 1.2 1.2v10a1.21 1.21 0 0 1-1.2 1.3h-7.3a1.21 1.21 0 0 1-1.2-1.3v-10zM138.3 173.4v.7M138.3 170h2.2v.6M138.3 170v.6M138.3 160.1h2.2v1.8a1.21 1.21 0 0 0 1.3 1.2h34.5a1.26 1.26 0 0 0 1.3-1.2v-1.8h2.2M138.3 175h2.2v1.8a1.26 1.26 0 0 0 1.3 1.3h34.5a1.33 1.33 0 0 0 1.3-1.3v-1.8h2.2M138.3 170.6v2.8M138.3 174.1v31"/>
<path d="M138.3 173.4h2.2M138.3 170.6h2.2M138.3 174.1h41.5M138.3 169.1h41.5M138.3 179.1h41.5M140.5 173.4v.7M140.5 171.8a1.21 1.21 0 0 0 1.3 1.3h34.5a1.26 1.26 0 0 0 1.3-1.3M140.5 170.6v2.8M140.9 164.3l.9-.4h34.5a1.33 1.33 0 0 1 1.3 1.3v1.8a1.33 1.33 0 0 1-1.3 1.3h-34.5a1.26 1.26 0 0 1-1.3-1.3v-1.8zM177.6 173.4v.7M177.6 170.6v2.8M177.6 173.4h2.2"/>
<path d="M177.6 170.6h2.2M179.8 173.4v.7M179.8 170h-2.2v.6M179.8 170v.6M179.8 170.6v2.8M179.8 174.1v31M318.5 166.8l.9-.4h7.2a1.26 1.26 0 0 1 1.3 1.2v10.1a1.26 1.26 0 0 1-1.3 1.2h-7.2a1.26 1.26 0 0 1-1.3-1.2v-10.1zM329.7 166.8l.9-.4h12.5a1.26 1.26 0 0 1 1.3 1.2v10.1a1.26 1.26 0 0 1-1.3 1.2h-12.5a1.26 1.26 0 0 1-1.2-1.2v-10.1zM346.2 166.8l.9-.4h7.3a1.21 1.21 0 0 1 1.2 1.2v10.1a1.21 1.21 0 0 1-1.2 1.2h-7.3a1.21 1.21 0 0 1-1.2-1.2v-10.1zM138.3 180.1h2.2v1.8a1.21 1.21 0 0 0 1.3 1.2h34.5a1.26 1.26 0 0 0 1.3-1.2v-1.8h2.2M138.3 195.1h2.2v1.7a1.26 1.26 0 0 0 1.3 1.3h34.5a1.33 1.33 0 0 0 1.3-1.3v-1.7h2.2M138.3 185.1h2.2v1.8a1.21 1.21 0 0 0 1.3 1.2h34.5a1.26 1.26 0 0 0 1.3-1.2v-1.8h2.2"/>
<path d="M138.3 190h2.2v1.8a1.26 1.26 0 0 0 1.3 1.3h34.5a1.33 1.33 0 0 0 1.3-1.3v-1.8h2.2M138.3 184.1h41.5M138.3 199.1h41.5M138.3 189.1h41.5M138.3 194.1h41.5M318.5 180.8l.9-.4h7.2a1.26 1.26 0 0 1 1.3 1.2v16.1a1.26 1.26 0 0 1-1.3 1.2h-7.2a1.26 1.26 0 0 1-1.3-1.2v-16.1zM329.7 180.8l.9-.4h12.5a1.26 1.26 0 0 1 1.3 1.2v16.1a1.26 1.26 0 0 1-1.3 1.2h-12.5a1.26 1.26 0 0 1-1.2-1.2v-16.1zM346.2 180.8l.9-.4h7.3a1.21 1.21 0 0 1 1.2 1.2v16.1a1.21 1.21 0 0 1-1.2 1.2h-7.3a1.21 1.21 0 0 1-1.2-1.2v-16.1zM70 213.4h1.5v1.5M138.3 208.4v.7M138.3 205.1h2.2v.5M138.3 205.1v.5"/>
<path d="M138.3 210h2.2v1.8a1.26 1.26 0 0 0 1.3 1.3h34.5a1.33 1.33 0 0 0 1.3-1.3v-1.8h2.2M138.3 200.1h2.2v1.8a1.21 1.21 0 0 0 1.3 1.2h34.5a1.26 1.26 0 0 0 1.3-1.2v-1.8h2.2M138.3 205.6v2.8M138.3 209.1v5.8h41.5v-5.8M138.3 205.6h2.2M138.3 208.4h2.2M138.3 209.1h41.5M138.3 204.1h41.5M140.5 208.4v.7M140.5 206.9l.1 .3M140.5 205.6v2.8M140.5 207.2h.1"/>
<path d="M140.6 207.2a1.27 1.27 0 0 0 1.2 .9h34.5a1.27 1.27 0 0 0 1.2-.9M145 212.9h.6M145 212.9a1.02 1.02 0 0 1-1.2-.9 1.02 1.02 0 0 1 1-1.1h1a1.02 1.02 0 0 1 1 1.1 1.02 1.02 0 0 1-1.2 .9M145 212.9v.2M145.6 212.9v.2M155.6 209.8l.9-.4h5a1.52 1.52 0 0 1 1.3 1.5 1.52 1.52 0 0 1-1.3 1.5h-5a1.56 1.56 0 0 1-.9-2.6zM172.5 212.9h.6M172.5 212.9a1.01 1.01 0 0 1-1.2-.9 1.01 1.01 0 0 1 1-1.1h1a1.01 1.01 0 0 1 1 1.1 1.01 1.01 0 0 1-1.2 .9M172.5 212.9v.2M173.1 212.9v.2M177.5 207.2h.1M177.6 208.4v.7"/>
<path d="M177.6 206.9l-.1 .3M177.6 205.6v2.8M177.6 205.6h2.2M177.6 208.4h2.2M179.8 208.4v.7M179.8 205.1h-2.2v.5M179.8 205.1v.5M179.8 205.6v2.8M253.6 213.4h-1.5v1.5M316.1 213.4a1.51 1.51 0 0 0 1.5 1.5M318.5 200.8l.6-.4h7.5a1.26 1.26 0 0 1 1.3 1.2v10.1a1.26 1.26 0 0 1-1.3 1.2h-7.2a1.26 1.26 0 0 1-1.3-1.2v-10.1zM322.6 212.9a1.01 1.01 0 0 1-1-1 1.01 1.01 0 0 1 1-1h1a1.01 1.01 0 0 1 1 1 1.01 1.01 0 0 1-1 1"/>
<path d="M329.7 200.8l.7-.4h12.7a1.26 1.26 0 0 1 1.3 1.2v10.1a1.26 1.26 0 0 1-1.3 1.2h-12.5a1.26 1.26 0 0 1-1.2-1.2v-10.1zM333.5 209.8l.9-.4h5a1.52 1.52 0 0 1 1.2 1.5 1.52 1.52 0 0 1-1.2 1.5h-5a1.54 1.54 0 0 1-1.3-1 1.54 1.54 0 0 1 .4-1.6zM346.2 200.8l.7-.4h7.5a1.21 1.21 0 0 1 1.2 1.2v10.1a1.21 1.21 0 0 1-1.2 1.2h-7.3a1.21 1.21 0 0 1-1.2-1.2v-10.1zM350.1 212.9a1.01 1.01 0 0 1-1-1 1.01 1.01 0 0 1 1-1h1a1.01 1.01 0 0 1 1 1 1.01 1.01 0 0 1-1 1M357.6 213.4a1.51 1.51 0 0 1-1.5 1.5M138.3 238.1v1.1M138.3 238.1v-1.9h2.2v1.9M138.3 239.2v2.8h2M138.3 239.2h41.5M138.3 238.1h2.2M140.5 238.1v1.1M161.1 239.2l.3 2.8"/>
<path d="M177.6 238.1v1.1M177.6 238.1v-1.9h2.2v1.9M177.6 238.1h2.2M179.8 239.2v2.8h-1.5M179.8 238.1v1.1M138.3 240.5h23M140.3 242h1.2M140.3 242v-1h9.7v1M141.5 242h7.3M141.5 241v1M148.8 242h1.2M148.8 241v1"/>
<path d="M150 242h1.6M151.6 242h1.2M152.8 242h25.5M152.8 241v1M161.4 241h-9.8v1M172.5 240.5h.6M179.8 240.5h-1.5v1.5"/>
<circle cx="145.3" cy="21.5" r=".41"/>
<circle cx="172.8" cy="21.5" r=".4"/>
<circle cx="74.3" cy="59" r=".64"/>
<circle cx="139.3" cy="53.6" r=".4"/>
<circle cx="148" cy="58.5" r=".6"/>
<circle cx="159" cy="58.5" r=".6"/>
<circle cx="170" cy="58.5" r=".6"/>
<circle cx="178.8" cy="53.6" r=".4"/>
<circle cx="249.3" cy="59.1" r=".64"/>
<circle cx="317.1" cy="53.6" r=".4"/>
<circle cx="325.9" cy="58.5" r=".6"/>
<circle cx="336.9" cy="58.4" r=".6"/>
<circle cx="347.9" cy="58.4" r=".6"/>
<circle cx="356.6" cy="53.6" r=".4"/>
<circle cx="139.3" cy="68.7" r=".39"/>
<circle cx="148" cy="63.5" r=".6"/>
<circle cx="148" cy="78.5" r=".6"/>
<circle cx="148" cy="73.4" r=".6"/>
<circle cx="148" cy="68.5" r=".59"/>
<circle cx="159" cy="78.5" r=".6"/>
<circle cx="159" cy="63.5" r=".6"/>
<circle cx="159" cy="73.4" r=".6"/>
<circle cx="159" cy="68.5" r=".59"/>
<circle cx="170" cy="63.5" r=".6"/>
<circle cx="170" cy="78.5" r=".6"/>
<circle cx="170" cy="73.4" r=".6"/>
<circle cx="170" cy="68.5" r=".59"/>
<circle cx="178.8" cy="68.7" r=".39"/>
<circle cx="317.1" cy="68.7" r=".39"/>
<circle cx="325.9" cy="63.5" r=".6"/>
<circle cx="325.9" cy="78.5" r=".6"/>
<circle cx="325.9" cy="73.4" r=".6"/>
<circle cx="325.9" cy="68.5" r=".59"/>
<circle cx="336.9" cy="63.5" r=".6"/>
<circle cx="336.9" cy="78.4" r=".6"/>
<circle cx="336.9" cy="73.4" r=".6"/>
<circle cx="336.9" cy="68.4" r=".6"/>
<circle cx="347.9" cy="63.5" r=".6"/>
<circle cx="347.9" cy="78.4" r=".6"/>
<circle cx="347.9" cy="73.4" r=".6"/>
<circle cx="347.9" cy="68.4" r=".6"/>
<circle cx="356.6" cy="68.7" r=".39"/>
<circle cx="74.3" cy="94" r=".64"/>
<circle cx="139.3" cy="83.6" r=".39"/>
<circle cx="139.3" cy="98.7" r=".4"/>
<circle cx="148" cy="93.4" r=".6"/>
<circle cx="148" cy="83.5" r=".6"/>
<circle cx="148" cy="98.5" r=".6"/>
<circle cx="148" cy="88.5" r=".59"/>
<circle cx="159" cy="93.4" r=".6"/>
<circle cx="159" cy="83.5" r=".6"/>
<circle cx="159" cy="98.5" r=".6"/>
<circle cx="159" cy="88.5" r=".59"/>
<circle cx="170" cy="93.4" r=".6"/>
<circle cx="170" cy="98.5" r=".6"/>
<circle cx="170" cy="83.5" r=".6"/>
<circle cx="170" cy="88.5" r=".59"/>
<circle cx="178.8" cy="83.7" r=".39"/>
<circle cx="178.8" cy="98.7" r=".4"/>
<circle cx="249.3" cy="94" r=".64"/>
<circle cx="317.1" cy="98.7" r=".4"/>
<circle cx="317.1" cy="83.7" r=".39"/>
<circle cx="325.9" cy="93.4" r=".6"/>
<circle cx="325.9" cy="98.5" r=".6"/>
<circle cx="325.9" cy="83.5" r=".6"/>
<circle cx="325.9" cy="88.5" r=".59"/>
<circle cx="336.9" cy="93.4" r=".6"/>
<circle cx="336.9" cy="83.5" r=".6"/>
<circle cx="336.9" cy="98.4" r=".6"/>
<circle cx="336.9" cy="88.5" r=".6"/>
<circle cx="347.9" cy="93.4" r=".6"/>
<circle cx="347.9" cy="98.4" r=".6"/>
<circle cx="347.9" cy="83.5" r=".6"/>
<circle cx="347.9" cy="88.5" r=".6"/>
<circle cx="356.6" cy="98.7" r=".4"/>
<circle cx="356.6" cy="83.6" r=".39"/>
<circle cx="139.3" cy="110.5" r=".39"/>
<circle cx="148" cy="103.5" r=".6"/>
<circle cx="148" cy="115.3" r=".6"/>
<circle cx="159" cy="103.5" r=".6"/>
<circle cx="159" cy="115.3" r=".6"/>
<circle cx="170" cy="103.5" r=".6"/>
<circle cx="170" cy="115.3" r=".6"/>
<circle cx="178.8" cy="110.5" r=".39"/>
<circle cx="317.1" cy="110.5" r=".39"/>
<circle cx="325.9" cy="115.3" r=".6"/>
<circle cx="325.9" cy="103.5" r=".59"/>
<circle cx="336.9" cy="115.3" r=".6"/>
<circle cx="336.9" cy="103.5" r=".6"/>
<circle cx="347.9" cy="115.3" r=".6"/>
<circle cx="347.9" cy="103.5" r=".6"/>
<circle cx="356.6" cy="110.5" r=".39"/>
<circle cx="74.3" cy="120.9" r=".64"/>
<circle cx="139.3" cy="125.5" r=".39"/>
<circle cx="148" cy="120.3" r=".6"/>
<circle cx="148" cy="131" r=".77"/>
<circle cx="148" cy="135" r=".77"/>
<circle cx="159" cy="120.3" r=".6"/>
<circle cx="159" cy="133" r=".76"/>
<circle cx="170" cy="120.3" r=".6"/>
<circle cx="170" cy="131" r=".77"/>
<circle cx="170" cy="135" r=".77"/>
<circle cx="178.8" cy="125.5" r=".39"/>
<circle cx="249.3" cy="120.9" r=".64"/>
<circle cx="317.1" cy="125.5" r=".39"/>
<circle cx="325.9" cy="120.3" r=".6"/>
<circle cx="325.9" cy="131" r="1.37"/>
<circle cx="325.9" cy="131" r=".77"/>
<circle cx="325.9" cy="135" r=".77"/>
<circle cx="325.9" cy="135" r="1.36"/>
<circle cx="336.9" cy="133" r="1.39"/>
<circle cx="336.9" cy="120.3" r=".6"/>
<circle cx="336.9" cy="133" r=".77"/>
<circle cx="347.9" cy="131" r="1.39"/>
<circle cx="347.9" cy="131" r=".78"/>
<circle cx="347.9" cy="135" r=".78"/>
<circle cx="347.9" cy="120.3" r=".6"/>
<circle cx="347.9" cy="135" r="1.38"/>
<circle cx="356.6" cy="125.5" r=".39"/>
<circle cx="74.3" cy="145" r=".64"/>
<circle cx="139.3" cy="140.5" r=".4"/>
<circle cx="139.3" cy="155.5" r=".4"/>
<circle cx="148" cy="149.5" r=".6"/>
<circle cx="148" cy="144.5" r=".6"/>
<circle cx="148" cy="154.5" r=".59"/>
<circle cx="159" cy="149.5" r=".6"/>
<circle cx="159" cy="144.5" r=".6"/>
<circle cx="170" cy="149.5" r=".6"/>
<circle cx="170" cy="144.5" r=".6"/>
<circle cx="170" cy="154.5" r=".59"/>
<circle cx="178.8" cy="140.5" r=".4"/>
<circle cx="178.8" cy="155.5" r=".4"/>
<circle cx="249.3" cy="145.1" r=".64"/>
<circle cx="317.1" cy="155.5" r=".4"/>
<circle cx="317.1" cy="140.5" r=".4"/>
<circle cx="325.9" cy="144.5" r=".6"/>
<circle cx="325.9" cy="149.5" r=".6"/>
<circle cx="325.9" cy="154.5" r=".59"/>
<circle cx="336.9" cy="144.5" r=".6"/>
<circle cx="336.9" cy="149.5" r=".6"/>
<circle cx="347.9" cy="144.5" r=".6"/>
<circle cx="347.9" cy="149.5" r=".6"/>
<circle cx="347.9" cy="154.5" r=".6"/>
<circle cx="356.6" cy="155.5" r=".4"/>
<circle cx="356.6" cy="140.5" r=".4"/>
<circle cx="74.3" cy="172" r=".64"/>
<circle cx="139.3" cy="167.4" r=".39"/>
<circle cx="148" cy="171.4" r=".6"/>
<circle cx="148" cy="161.4" r=".59"/>
<circle cx="148" cy="176.4" r=".59"/>
<circle cx="159" cy="171.4" r=".6"/>
<circle cx="159" cy="161.4" r=".59"/>
<circle cx="159" cy="176.4" r=".59"/>
<circle cx="170" cy="171.4" r=".6"/>
<circle cx="170" cy="161.4" r=".59"/>
<circle cx="170" cy="176.4" r=".59"/>
<circle cx="178.8" cy="167.4" r=".39"/>
<circle cx="249.3" cy="172" r=".64"/>
<circle cx="317.1" cy="167.4" r=".39"/>
<circle cx="325.9" cy="161.4" r=".6"/>
<circle cx="325.9" cy="171.4" r=".6"/>
<circle cx="325.9" cy="176.4" r=".59"/>
<circle cx="336.9" cy="161.4" r=".6"/>
<circle cx="336.9" cy="171.4" r=".6"/>
<circle cx="336.9" cy="176.4" r=".6"/>
<circle cx="347.9" cy="161.4" r=".6"/>
<circle cx="347.9" cy="171.4" r=".6"/>
<circle cx="347.9" cy="176.4" r=".6"/>
<circle cx="356.6" cy="167.4" r=".39"/>
<circle cx="139.3" cy="197.4" r=".4"/>
<circle cx="139.3" cy="182.4" r=".4"/>
<circle cx="148" cy="181.4" r=".6"/>
<circle cx="148" cy="191.4" r=".6"/>
<circle cx="148" cy="186.4" r=".6"/>
<circle cx="148" cy="196.4" r=".59"/>
<circle cx="159" cy="181.4" r=".6"/>
<circle cx="159" cy="191.4" r=".6"/>
<circle cx="159" cy="186.4" r=".6"/>
<circle cx="159" cy="196.4" r=".59"/>
<circle cx="170" cy="181.4" r=".6"/>
<circle cx="170" cy="191.4" r=".6"/>
<circle cx="170" cy="186.4" r=".6"/>
<circle cx="170" cy="196.4" r=".59"/>
<circle cx="178.8" cy="197.4" r=".4"/>
<circle cx="178.8" cy="182.4" r=".4"/>
<circle cx="317.1" cy="197.4" r=".4"/>
<circle cx="317.1" cy="182.4" r=".4"/>
<circle cx="325.9" cy="191.4" r=".6"/>
<circle cx="325.9" cy="181.4" r=".6"/>
<circle cx="325.9" cy="186.4" r=".6"/>
<circle cx="325.9" cy="196.4" r=".59"/>
<circle cx="336.9" cy="191.4" r=".6"/>
<circle cx="336.9" cy="181.4" r=".6"/>
<circle cx="336.9" cy="186.4" r=".6"/>
<circle cx="336.9" cy="196.4" r=".6"/>
<circle cx="347.9" cy="191.4" r=".6"/>
<circle cx="347.9" cy="181.4" r=".6"/>
<circle cx="347.9" cy="186.4" r=".6"/>
<circle cx="347.9" cy="196.4" r=".6"/>
<circle cx="356.6" cy="197.4" r=".4"/>
<circle cx="356.6" cy="182.4" r=".4"/>
<circle cx="72.5" cy="207" r=".37"/>
<circle cx="74.3" cy="207" r=".64"/>
<circle cx="139.3" cy="212.4" r=".4"/>
<circle cx="148" cy="201.4" r=".6"/>
<circle cx="148" cy="211.4" r=".6"/>
<circle cx="148" cy="206.4" r=".6"/>
<circle cx="159" cy="201.4" r=".6"/>
<circle cx="159" cy="206.4" r=".6"/>
<circle cx="170" cy="201.4" r=".6"/>
<circle cx="170" cy="206.4" r=".6"/>
<circle cx="170" cy="211.4" r=".6"/>
<circle cx="178.8" cy="212.4" r=".4"/>
<circle cx="249.3" cy="207" r=".64"/>
<circle cx="251.1" cy="207" r=".37"/>
<circle cx="317.1" cy="212.4" r=".4"/>
<circle cx="325.9" cy="206.4" r=".6"/>
<circle cx="325.9" cy="211.4" r=".6"/>
<circle cx="325.9" cy="201.4" r=".6"/>
<circle cx="336.9" cy="206.4" r=".6"/>
<circle cx="336.9" cy="201.4" r=".6"/>
<circle cx="347.9" cy="206.4" r=".6"/>
<circle cx="347.9" cy="211.4" r=".6"/>
<circle cx="347.9" cy="201.4" r=".6"/>
<circle cx="356.6" cy="212.4" r=".4"/>
<circle cx="172.8" cy="240.2" r=".39"/>
</g>
<path d="M140.3 241.3l-.7 .7M141.1 240.5h.1M141.1 240.5l-.5 .5M145.1 241l.5-.5 .5 .5M149.6 241l.5-.5 1.5 1.5M154.6 240.5l-.5 .5M159 240.5h.1M159 240.5l-.5 .5" fill="none" stroke="#000" stroke-width=".22"/>
<g font-size="8.1">
<text x="51.7" y="9.3">4</text>
<text x="159.7" y="9.3">3</text>
<text x="267.6" y="9.3">2</text>
<text x="375.6" y="9.3">1</text>
<text x="4" y="76">B</text>
<text x="423.1" y="76">B</text>
<text x="3.3" y="215.7">A</text>
<text x="422.4" y="215.7">A</text>
<text x="51.7" y="276">4</text>
<text x="159.7" y="276">3</text>
<text x="267.6" y="276">2</text>
<text x="375.6" y="276">1</text>
</g>
<g font-size="4.2" fill="#808080">
<text x="156.7" y="34.2">+0.01</text>
<text x="148.5" y="36.5">83.0</text>
<text x="157.3" y="38.3">-0.05</text>
<text x="86.4" y="46.2">5.9</text>
<text x="103.5" y="48.5">323.5</text>
<text x="103.5" y="53.5">319.5</text>
<text x="103.5" y="58.6">309.5</text>
<text x="198.9" y="58.2">316.5</text>
<text x="291.5" y="54.7">323.5</text>
<text x="83.2" y="62">309.0</text>
<text x="103.5" y="63.7">299.5</text>
<text x="291.5" y="65.2">298.5</text>
<text x="43.9" y="68">5.5</text>
<text x="103.5" y="68.8">289.5</text>
<text x="291.5" y="70.8">295.5</text>
<text x="103.5" y="73.9">279.5</text>
<text x="103.5" y="79">269.5</text>
<text x="103.5" y="89.2">249.5</text>
<text x="103.5" y="84.1">259.5</text>
<text x="291.5" y="85.2">258.5</text>
<text x="103.5" y="94.3">239.5</text>
<text x="291.5" y="90.8">255.5</text>
<text x="83.2" y="97">239.0</text>
<text x="103.5" y="99.4">229.5</text>
<text x="291.5" y="99.1">230.5</text>
<text x="103.5" y="104.5">219.5</text>
<text x="291.5" y="104.7">227.9</text>
<text x="103.5" y="109.5">217.9</text>
<text x="291.5" y="110.4">217.9</text>
<text x="103.5" y="114.6">211.4</text>
<text x="103.5" y="119.7">209.8</text>
<text x="198.9" y="115.1">202.8</text>
<text x="291.5" y="116.2">210.3</text>
<text x="83.2" y="123.9">185.2</text>
<text x="103.5" y="124.8">205.8</text>
<text x="291.5" y="121.8">185.3</text>
<text x="103.5" y="129.9">195.8</text>
<text x="209.1" y="131.8">327.5</text>
<text x="219.7" y="129.5">+0.01</text>
<text x="291.5" y="127.4">182.3</text>
<text x="103.5" y="135">185.8</text>
<text x="220.3" y="133.6">-0.05</text>
<text x="103.5" y="140.1">137.4</text>
<text x="291.5" y="141.8">145.3</text>
<text x="83.2" y="148.1">136.8</text>
<text x="103.5" y="145.2">127.4</text>
<text x="291.5" y="147.4">142.3</text>
<text x="103.5" y="155.4">103.6</text>
<text x="103.5" y="150.3">117.4</text>
<text x="291.5" y="155.8">117.3</text>
<text x="103.5" y="160.5">102.0</text>
<text x="198.9" y="157.1">118.8</text>
<text x="291.5" y="161.1">112.0</text>
<text x="105.9" y="165.6">93.2</text>
<text x="291.5" y="166.7">102.0</text>
<text x="105.9" y="170.7">83.6</text>
<text x="293.9" y="172.8">97.0</text>
<text x="83.2" y="174.9">83.1</text>
<text x="105.9" y="175.8">73.6</text>
<text x="293.9" y="178.5">72.0</text>
<text x="105.9" y="185.9">53.6</text>
<text x="105.9" y="180.8">63.6</text>
<text x="293.9" y="184.1">69.0</text>
<text x="105.9" y="191">43.6</text>
<text x="105.9" y="196.1">33.6</text>
<text x="105.9" y="201.2">23.6</text>
<text x="191.8" y="201.2">6.0</text>
<text x="293.9" y="198.4">32.0</text>
<text x="83.2" y="209.9">13.1</text>
<text x="105.9" y="206.3">13.6</text>
<text x="198.9" y="209.2">5.0</text>
<text x="293.9" y="204">29.0</text>
<text x="108.2" y="211.4">3.6</text>
<text x="198.9" y="213.6">0</text>
<text x="296.2" y="211.4">4.0</text>
<text x="83.2" y="216.5">0</text>
<text x="111.7" y="216.5">0</text>
<text x="136.8" y="221.3">15.0</text>
<text x="299.7" y="216.5">0</text>
<text x="52.8" y="224.4">5.6</text>
<text x="117.9" y="223.2">11.5</text>
<text x="317.7" y="226.3" transform="rotate(-90 317.7 226.3)">0</text>
<text x="120.2" y="233.4">3.0</text>
<text x="120.2" y="228.3">5.6</text>
<text x="143.9" y="230">34.0</text>
<text x="322.8" y="229.8" transform="rotate(-90 322.8 229.8)">4.0</text>
<text x="328.2" y="232.1" transform="rotate(-90 328.2 232.1)">23.5</text>
<text x="333" y="232.1" transform="rotate(-90 333 232.1)">26.5</text>
<text x="344.2" y="232.1" transform="rotate(-90 344.2 232.1)">56.5</text>
<text x="349.3" y="232.1" transform="rotate(-90 349.3 232.1)">59.5</text>
<text x="357.2" y="232.1" transform="rotate(-90 357.2 232.1)">79.0</text>
<text x="120.2" y="238.5">2.0</text>
<text x="123.7" y="243.6">0</text>
</g>
<g font-size="4.2">
<text x="302.3" y="33.5">0.1</text>
<text x="311.4" y="33.5">A</text>
<text x="342.3" y="32.9">0.1</text>
<text x="351.4" y="32.9">A</text>
<text x="237" y="39.5">0.1</text>
<text x="245.9" y="39.5">C</text>
<text x="157.6" y="45.8">A</text>
<text x="263.4" y="43.2">C</text>
<text x="302.9" y="45.2">B</text>
<text x="385.9" y="142.2">0.1</text>
<text x="395.3" y="142.2">B</text>
<text x="374.3" y="227.3">A</text>
<text x="376.9" y="265">B</text>
<text x="390.1" y="265">B</text>
</g>
<text font-size="3.8" x="21.6" y="276.3">SOLIDWORKS Educational Product. For Instructional Use Only.</text>
<g font-size="3.5">
<text x="359.2" y="255.4">Y 3U Frame</text>
<text x="395.2" y="256.7">Y_3UFrame</text>
<text x="363.1" y="265">MM</text>
</g>
<g font-size="2.8">
<text x="400.5" y="265">1:2</text>
<text x="411.2" y="265">2/5</text>
</g>
<g font-size="2.4">
<text x="307.2" y="237.2">UNLESS OTHERWISE SPECIFIED</text>
<text x="304.8" y="254.3">SURFACE ROUGHNESS:</text>
<text x="304.8" y="258.2">INTERPRET PER ASME Y14.5-2009</text>
</g>
<g font-size="2.2">
<text x="347" y="237.2">DRAWN BY</text>
<text x="347.6" y="244.7">ENG APPR.</text>
<text x="348.1" y="240.9">CHECKED</text>
<text x="347.4" y="248.4">MFG APPR.</text>
</g>
<g font-size="2.1">
<text x="369.6" y="237.2">MARVIN LIN</text>
<text x="391.8" y="237.4">7/27/2021</text>
<text x="304.8" y="244.7">.X ± 0.1</text>
<text x="304.9" y="241.6">DECIMAL</text>
<text x="325" y="244.7">.X ± 0.1</text>
<text x="325.4" y="241.6">ANGULAR</text>
<text x="391.8" y="241.1">7/27/2021</text>
<text x="304.8" y="247.4">.XX ± 0.01</text>
<text x="304.8" y="249.9">.XXX ± 0.005</text>
<text x="325" y="247.3">.XX ± 0.01</text>
<text x="400" y="252.1">DWG. NO.</text>
<text x="363.5" y="260.7">UNITS</text>
<text x="373.3" y="260.7">REVISION</text>
<text x="386.9" y="260.7">FORMAT</text>
<text x="399.1" y="260.7">SCALE</text>
<text x="410.4" y="260.7">PAGE</text>
<text x="310.4" y="265">DO NOT SCALE DRAWING</text>
</g>
<g font-size="2">
<text x="274.9" y="248.5">MATERIAL (SEE NOTES)</text>
<text x="274.9" y="255.4">FINISH (SEE NOTES)</text>
<text x="274.8" y="262.3">WEIGHT (REF)</text>
</g>
</svg>
